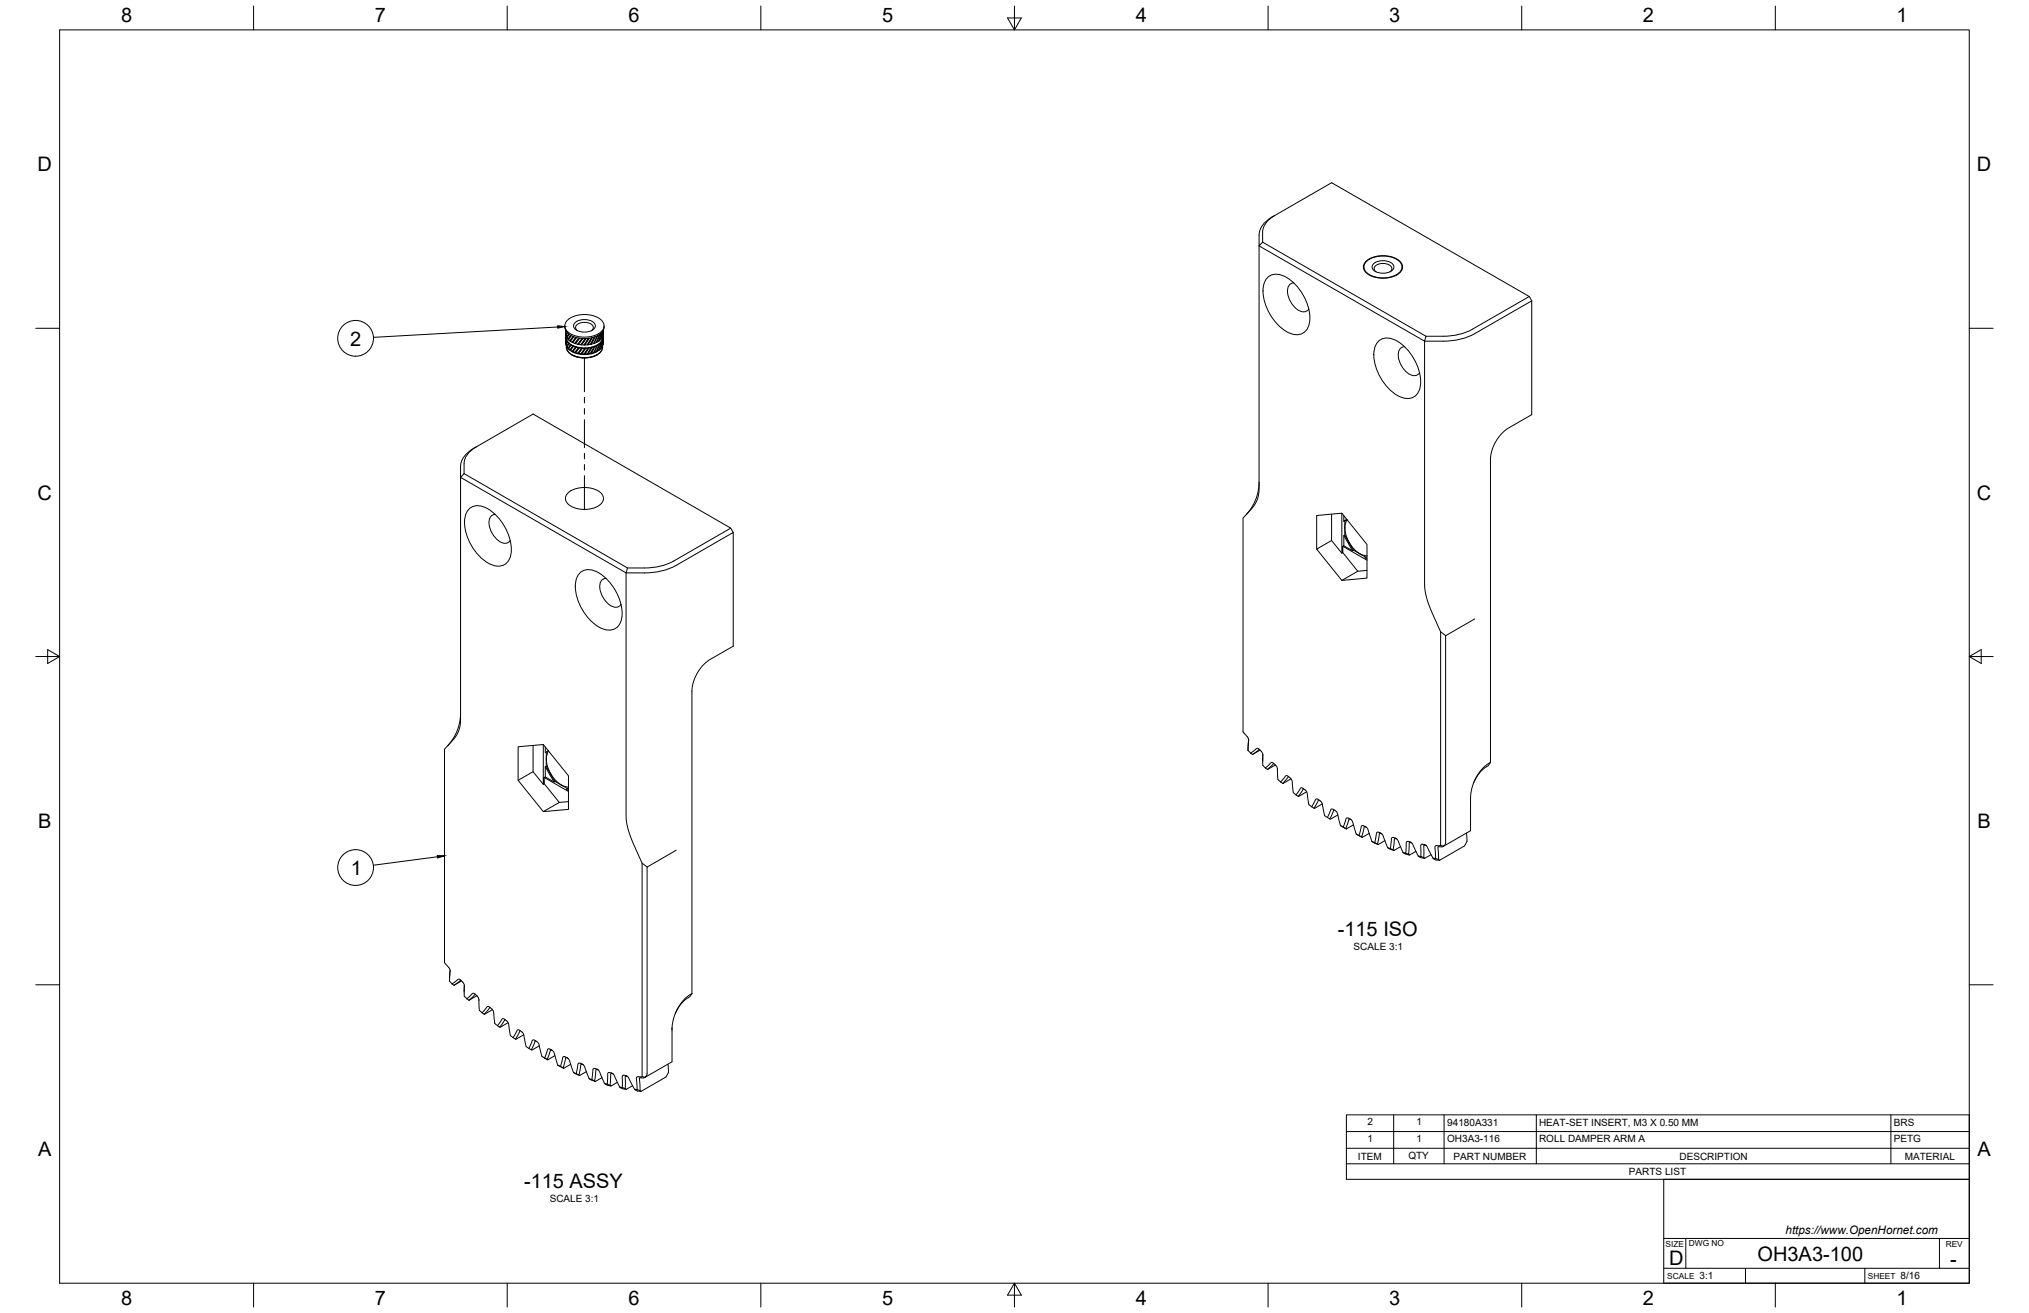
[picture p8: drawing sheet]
<svg xmlns="http://www.w3.org/2000/svg" width="864mm" height="559mm" viewBox="0 0 864 559" stroke-linecap="round" stroke-linejoin="round" font-family="sans-serif">
<!-- layer: Visible -->
<g fill="none" stroke="#000" stroke-width=".43">
<path d="M542.5 91.8a10.4 10.4 0 0 0-6.6 8.3v4.5l1.5-1.5M537.4 103.1v-4.2a8.7 8.7 0 0 1 5.1-7.2l24.3-13.9 84.1 48.4 1.1 1.8M537.4 103.1l69.6 40-.7 2.1-70.4-40.6v104.6l-.6 2.7-1.2 2.8-5 5.8v90.9l1.8 2.1M539.4 118.3a6.3 6.3 0 0 1 8.2-.3 21 21 0 0 1 9.6 20 5.6 5.6 0 0 1-8.4 3.7 20.8 20.8 0 0 1-10.9-20.5zM581.2 111.5a11.8 11.8 0 0 1 14.9 0 3.4 3.4 0 0 1-1.6 5.5 12.3 12.3 0 0 1-13.3-1.2 3.1 3.1 0 0 1 0-4.3zM581.4 111.5a11.5 11.5 0 0 1 14.5 0 3.4 3.4 0 0 1-1.5 5.4 11.9 11.9 0 0 1-13-1.2 2.98 2.98 0 0 1 0-4.2zM584.8 112.1a6.6 6.6 0 0 1 8.1 .5 2.44 2.44 0 0 1-2.3 3.4 5.7 5.7 0 0 1-6.5-1.9 1.82 1.82 0 0 1 .7-2zM585.7 115.7a1.76 1.76 0 0 1-.8-2 1.76 1.76 0 0 1 1.7-1.3 4.8 4.8 0 0 1 5.8 1.5 1.58 1.58 0 0 1-.8 1.8M240.4 138.7a4.7 4.7 0 0 0 3.8 4.6 11.8 11.8 0 0 0 12.1-2l.7-1.3 .1-1.3M241.3 136.5a11.8 11.8 0 0 1 14.9 0 3.5 3.5 0 0 1-1.5 5.6 12.3 12.3 0 0 1-13.4-1.3 3.1 3.1 0 0 1 0-4.3zM244.9 137.2a6.6 6.6 0 0 1 8.2 .5 2.44 2.44 0 0 1-2.4 3.4 5.7 5.7 0 0 1-6.5-1.9 1.82 1.82 0 0 1 .7-2zM550.7 120.4a3.2 3.2 0 0 0-2.7 4.3 9.3 9.3 0 0 0 7 8 2.37 2.37 0 0 0 2-1.2"/>
<path d="M650.9 126.2l-24.2 13.9a25.2 25.2 0 0 1-12.5 3h-7.2M240.8 143.7v.5M240.8 143.7v.3M240.8 142.1h.1M240.8 140.7v1.3M240.8 143.6v.3M240.8 146h.1M240.8 144v1.9M240.8 144l.1 .5M240.8 143.2v.5M240.9 142.9v.2M240.9 142.9l.1 .1"/>
<path d="M240.9 142.9h.1M240.9 140.9l-.1 1.2M240.9 146.7l.1 .2M240.9 144.5l-.1 1.5M240.9 144.5l.1 .3M240.9 143.1l.3 .6M241 143.1l-.2 .1M241 141l-.1 1.9M241 143.3a4.7 4.7 0 0 0 4.2 4.3 10.4 10.4 0 0 0 10.9-2.6l.4-1.7M241 144.8l-.1 1.9M241 144.8l.3 .5M241.1 147.2a4.2 4.2 0 0 0 3.5 4.4 11.1 11.1 0 0 0 11.2-1.9l.6-1.2v-1.3"/>
<path d="M241.2 143.7h.2M241.2 147.5l.2 .2M241.3 141.4l-.4 1.5M241.3 145.3l.3 .1-.6 1.6 .2 .5M241.3 145.3l-.4 1.4M241.5 141.6l-.6 1.5M241.5 147.9a10.2 10.2 0 0 0 14.5 0M241.5 145.5l.5 .5M241.8 144.4l.2 .2M241.8 143l.4-.8a1.51 1.51 0 0 0-.4 2.2M241.8 148.3l.2 .2M242 146l-.8 1.5"/>
<path d="M242 146l.2 .1M242 142.1l-.8 1.6M242 148.4v.1M242 148.4l.7 .7M242.2 146.2l-.4 .6a.68 .68 0 0 0-.4 .7 .68 .68 0 0 0 .5 .6l.9-1.4h.3M242.2 146.2l-.4 .7M242.2 146.2l.6 .5M242.5 145.1l.3 .2M242.8 145.3l.7 .4M242.8 149.1h-.1M242.8 149.1l.8 .4M242.8 142.7l-1 1.7"/>
<path d="M243 146.8l-1 1.7M243 142.8l-1 1.6M243 146.8l.8 .4M243.1 142.8l-1.1 1.8M243.3 151l.1 .1M243.5 145.7l.3 .1M243.6 149.5l.1 .2M243.8 147.2l-1.2 1.7M243.9 149.6l.8 .4M243.9 149.6l-.2 .1M243.9 143.2l-1.4 1.9-.5-.5M244.1 147.2h-.3"/>
<path d="M244.1 143.3l-1.3 1.8M244.1 147.4l-1.3 1.7M244.1 147.4l-1.4 1.7M244.1 147.4l.8 .3M244.2 143.3l-1.4 2M244.7 150l.1 .1M244.9 147.7l-1.3 1.8M244.9 147.7l.3-.1-1.5 2.1M245 150.1l.9 .2M245 150.1h-.2M245.1 143.6l-1.6 2.1M245.2 147.6l.1 .2"/>
<path d="M245.3 143.6l-1.5 2M245.3 147.8l-1.4 1.8M245.3 147.8l.9 .2M245.4 143.7l-1.6 2.1M245.8 140.7a1.76 1.76 0 0 1-.7-1.9 1.76 1.76 0 0 1 1.7-1.3 4.8 4.8 0 0 1 5.7 1.5 1.58 1.58 0 0 1-.8 1.7M245.9 146.5l.3 .1M245.9 150.3l.1 .2M246.2 148l-1.5 2M246.2 148l.3-.1-1.7 2.2M246.3 150.4l1 .1M246.3 150.4l-.3 .1M246.4 143.9l-1.8 2.2-.8-.3"/>
<path d="M246.5 147.9l.1 .2M246.5 143.9l-1.6 2.2M246.6 148.1l1 .1M246.6 148.1l-1.6 2M246.7 144l-1.8 2.3-.3-.1M247.2 146.7l.4 .1M247.3 150.5v.2M247.6 148.2l-1.7 2.1M247.6 146.8h1M247.7 150.6l1 .2M247.7 150.6l-.4 .1M247.7 144.1l-1.8 2.4-1-.2"/>
<path d="M247.8 148.1l-.2 .1M247.9 144.1l-1.8 2.3M247.9 148.2l-1.6 2.2M247.9 148.2l-1.9 2.3M248 148.2h1M248.1 144.1l-1.9 2.5 1 .1M248.6 146.8h.3M249 148.2l-1.7 2.3M249 150.6l-.3 .2M249.1 144.1l-1.9 2.6M249.1 148.1l-.1 .1M249.2 144.1l-1.8 2.5"/>
<path d="M249.3 148.2l-1.7 2.4M249.3 148.2l-.2-.1-1.8 2.6M249.5 144.1l-1.9 2.7M250 146.8h-1M250 150.7l.4-.2 1.6-2.7h-.2l-1.8 2.9M250 150.5l-1 .1M250 150.5v.2M250.3 148.1l-1 .1M250.3 148.1l-1.7 2.5M250.3 148.1l-1.7 2.7M250.3 146.7l-.3 .1M250.5 144l-1.9 2.8"/>
<path d="M250.5 148l.2 .1M250.5 144l-1.7 2.7M250.7 148.1l-1.7 2.5M250.8 144l-1.9 2.8M251.4 150.3l-.1 .2M251.7 147.9l-1 .2M251.7 147.9l-1.7 2.7M251.7 146.5l-.4 .1M251.8 150.3l-.5 .2M251.8 147.8l-.1 .1M251.8 143.8l-1.8 3M251.8 143.8l-1.7 2.8"/>
<path d="M252.1 143.7l-1.8 3M252.4 148.6l-1.1 1.9M252.4 144.6l-1 1.8M252.7 150l-.1 .2M252.7 150l-1 .3M252.9 147.6l-.6 1a2.11 2.11 0 0 1-1.9 1.9M252.9 147.6l-.9 .2M253 149.9l-.4 .3M253 143.4l-1.1 2.1a1.25 1.25 0 0 1-1.6 1.2M253.2 147.4l-1.5 2.9M253.2 147.4l-.3 .2M253.3 143.3l-1.6 3.2"/>
<path d="M253.8 145.7h.2M253.8 149.6l-.8 .3M254 147.1l-1.4 2.9M254 147.1l-.8 .3M254.1 149.4l-.4 .4 .1-.2M254.1 143l-1 2.2a1.32 1.32 0 0 1-1.4 1.3M254.2 151a11.9 11.9 0 0 1-10.8 .1M254.3 146.9l-1.3 3M254.3 146.9l-.3 .2M254.4 142.9l-1.5 3.3-.3-.1M255 146.5l.2-.2-1.1 3.1M255 146.5l-1.2 3.1"/>
<path d="M255 146.5l-.7 .4M255 142.5l-.2 .5a3.8 3.8 0 0 1-1.9 3.1M255 148.8l-.9 .6M255.2 142.3l-1.2 3.4M255.6 148.4l-.6 .4M255.7 141.9l-.1 .6a4.1 4.1 0 0 1-1.6 3.2M255.8 144.4l-.2 .1M255.8 145.8l-.6 .5M255.8 148.2l-.4 .4 .2-.2M255.9 145.6l-.2 .1-.9 3.3M255.9 145.6l-.9 3.2M255.9 141.8l-1.1 3.3"/>
<path d="M256.2 147.6l-.4 .6M256.3 141.4l-.1 .5a4.4 4.4 0 0 1-1.2 3.2M256.3 145.1l-.7 3.3M256.3 143.7h-.1M256.3 145.1l-.4 .5M256.4 141.2l-.6 3.2M256.4 144.9l-.6 3.3M256.4 144.9l-.1 .2M256.6 140.9l-.4 3-.4 .5M256.6 144.3l-.4 3.3M256.6 142.9h.1M256.6 142.9l.1 .4"/>
<path d="M256.6 140.8l-.3 2.9M256.6 144.3l-.2 .6M256.7 146.6l-.1 .1M256.7 144.1l-.2 2.1a4.9 4.9 0 0 1-4.3 5.5 10.2 10.2 0 0 1-10.6-2.5l-.4-1.8M256.7 144.1l-.1 .2M256.7 143.3v.2M256.7 140.7l-.4 3M256.7 143.5v.6M256.7 144.5v2.1M256.7 143.6l-.1 3.3-.4 .7M256.7 144.2l-.1 2.5M256.7 140.7l-.1 2.2"/>
<path d="M586.5 145.4a6.3 6.3 0 0 1 8.2-.2 21 21 0 0 1 9.7 19.9 5.6 5.6 0 0 1-8.4 3.8 20.8 20.8 0 0 1-11-20.6zM597.8 147.6a3.2 3.2 0 0 0-2.6 4.3 9.3 9.3 0 0 0 6.9 8 2.37 2.37 0 0 0 2.1-1.3M202.7 190.2a8.8 8.8 0 0 0-5.2 7.2v4.2M202.7 190.2l24.2-14 84.1 48.6 1.1 1.8M202.7 190.2a10.4 10.4 0 0 0-6.7 8.4v4.6l1.5-1.6M197.5 201.6l69.6 40.1-.6 2.1-70.5-40.6v104.4l-.5 2.7-1.1 2.5-5.2 6v90.9l2.1 2.5a4.9 4.9 0 0 1 .1 3.8l-.1 1.6M199.5 216.8a6.3 6.3 0 0 1 8.2-.2 21 21 0 0 1 9.6 19.9 5.6 5.6 0 0 1-8.4 3.7 20.9 20.9 0 0 1-10.9-20.5zM210.8 218.9a3.2 3.2 0 0 0-2.6 4.3 9.3 9.3 0 0 0 6.9 8 2.35 2.35 0 0 0 2.1-1.2M241.5 210.1a11.5 11.5 0 0 1 14.5 0 3.4 3.4 0 0 1-1.5 5.3 11.9 11.9 0 0 1-13-1.2 2.98 2.98 0 0 1 0-4.1zM535.9 205.2l-.3 3.6-1.2 3.9-1.7 3.3-2.2 2.9M566.8 218.8v11.2l4.3 5.4M571.1 218.4v17l.4-.2v-2.7"/>
<path d="M572 219.5v2.3M311 224.8l-24.2 14a25.2 25.2 0 0 1-12.4 2.9M560.4 233.7v-14.3l10.7-1 10.7 13.3v14.3l-10.7 1M566.8 230l-6.4 3.7 10.7 13.3 6.8-3.9M571.5 235.2l6.4 7.9 3.9-.3M571.5 232.5l10.3 5.9M572 227.9l.4-.2 3.7 6.5-.4 .2zM572 221.8l1.3-.7zM572 227.9v4.4l3.7 2.1M572 232.3l-.5 .2M572.4 221.6v6.1M573.4 221.2a9.3 9.3 0 0 0 .9 9.7"/>
<path d="M574.3 230.9a13 13 0 0 0 4.5 4.8M576.1 234.2l2.7 1.5M578.8 235.7l2.6 1.5M578.8 235.7l1.6 .7 1.5 .1M581.8 236.9l-.8 .5 .8 .5M246.6 244a6.3 6.3 0 0 1 8.2-.2 21 21 0 0 1 9.7 19.9 5.6 5.6 0 0 1-8.4 3.8 20.9 20.9 0 0 1-10.9-20.6zM257.9 246.2a3.2 3.2 0 0 0-2.6 4.2 9.3 9.3 0 0 0 6.9 8.1 2.35 2.35 0 0 0 2.1-1.3M267.1 241.7h7.3M274.4 243.8h-7.9v103.9l.4 3.5 .9 3.4 5.5 12.8v90.8M274.4 243.8a27.5 27.5 0 0 0 13.4-3.2l24.3-14v48.4l-10 5.7-3 2.5-3 4.6-1.5 4.9-.1 130.1-.9 1.4-1.9 1.3-1.7 1.6-2.1 3.3M613.2 268.9l2.1 1.7M627.7 263.4l-12.4 7.2v88"/>
<path d="M196 303.5l-.4 3.9-1.2 3.9-1.4 2.9-2.4 3.1M226.9 317.2v11.2l4.3 5.4M231.2 316.9v16.9l.5-.2v-2.7M232.1 317.9v2.4l1.3-.8M233.5 319.7a9.3 9.3 0 0 0 .9 9.6M530.9 313.5l.3 .4a4 4 0 0 1 .1 3.3l-.1 2.2M531.2 319.4l1.1 1.1M531.5 314.6l-.3 4.8M536 318.9l1.4 1.9v2.8a2.76 2.76 0 0 0 1.2 3.3M536.3 319.3l-3.2 1.8M220.5 332.1v-14.3l10.7-.9 10.8 13.3v14.3l-10.8 .9M226.9 328.4l-6.4 3.7 10.7 13.3 6.8-3.9"/>
<path d="M231.7 333.6l6.3 7.9 4-.3M231.7 330.9l10.3 5.9M232.1 326.3l.4-.2 3.7 6.5-.4 .2zM232.1 326.3v4.4l3.7 2.1M232.1 330.7l-.4 .2M232.5 320v6.1M234.4 329.3a13 13 0 0 0 4.5 4.8M236.2 332.6l2.7 1.5M238.9 334.1l2.6 1.5M238.9 334.1l1.6 .7 1.5 .1M242 335.3l-.9 .6 .9 .5M532.3 320.5l2.8-2a.49 .49 0 0 1 .5 .1 .49 .49 0 0 1 .1 .5l-2.6 2z"/>
<path d="M537.5 321.1l-.1 2.9M542.1 324.9l-1.1-.4-2.4 2.4M542.1 324.9l1.2 1.2 .4 .9 .2 4.8M542.2 324.9l-2.7 2.6M542.8 325.6l-3.2 1.8-1-.5M543.7 327.2v.4M543.9 331.8l1.2 1M548.4 330.5l-2.4 2.9M549.2 331.2l.8 1.2 .5 5M549.2 331.2a1.94 1.94 0 0 0-1.9-1.1l-2.2 2.7 .9 .6 3.5-1.9M550.5 337.4l1.2 .9M551.6 338.3l2.1-3a3.3 3.3 0 0 1 2.7 2.3l.7 4.9"/>
<path d="M554.9 335.7l-2.3 3.2-1-.6M556.2 337l-3.6 1.9M625.9 339.1v14.4l-11.7 6.8M627.3 333.1l2.6-4.3 1.5-1.5 2.1-1.5 .9-1.3 .1-130.3 1.4-4.9 3.1-4.6 2.8-2.4 10.2-5.8v-48.5l-24.3 14a27.4 27.4 0 0 1-13.5 3.2h-7.9v104l.4 3.1 1 3.8 5.5 12.8v90.9M634.4 324.5l-3.2 2.4-2.9 3.9-1.7 4.2-.7 4.7M557.1 342.5l1.2 .9M558.3 343.3l1.8-3.2a2.98 2.98 0 0 1 2.8 2.3l.9 4.8M561.3 340.5l-2 3.5M562.8 342.1l-3.3 2-1.2-.8M563.8 347.2l1.2 .7M567.9 344.7l-1.9 3.9-1-.7M568.3 345l.5 .4a7.2 7.2 0 0 1 1.2 4.1l.2 .6a2.17 2.17 0 0 0 1.5 1.9"/>
<path d="M568.4 345a1.44 1.44 0 0 0-1.9-.6l-1.5 3.5M569.4 346.8l-3.2 1.9-.2-.1M570.7 351.5l1.1 .6M571.8 352.1l1.3 .7M573.9 348.2l-.6-.1-.4 .3-1.2 3.6M573.9 348.2l1.3 .8a7.3 7.3 0 0 1 1.5 4.1l.6 1.9M574.5 348.6l-.4 .1-1.3 3.9M574.6 348.6l.5 .2M576.1 351l-3.1 1.8-1.3-.8M577.3 355l2.6 1.4M577.3 355l1.2 .6M581.2 351.9l.5 .2a7.5 7.5 0 0 1 1.6 4.2l.6 1.8"/>
<path d="M581.3 351.9a1.13 1.13 0 0 0-1.8-.2l-1.1 3.9M581.7 352.1l-1.1-.1-1.1 4.2-1.1-.6M582.8 354.7l-3 1.7-.3-.2M583.9 358.1l2.7 1.3M584 358.2l1.2 .5M587.6 354.5l1 1 2 5.2M587.7 354.6l-1.3-.5-.6 .6-.7 3.9 1.5 .8M588.2 354.9l-1.1-.2-.8 4.5M589.4 357.8l-2.8 1.6M593 356.4l-.7 .3-.5 4.4 1.5 .9M593.1 356.4l1.3 .5a7.8 7.8 0 0 1 1.9 4.1l.9 1.8M594.6 357.1l-1.1-.1-.5 4.7"/>
<path d="M599.3 358.1l-.5 .1-.3 .5-.2 4.4 1.2 .5 .3-4.9h1.1M599.3 358.1l.9 .2M600.2 358.3l1.1 1.1 2.3 4.9M605.4 359.3l-.7 .4 .1 4.8 1.6 .8M605.4 359.3l.9 .1M606.3 359.4l1 .7 1.1 2.2a6.5 6.5 0 0 0 2.8 3.7l1.6 .1M607 359.8l-1 .1v5.1M612.8 360l-1.6-.1-.5 .6 .3 4.8 1.8 .8M613.2 359.8l-.5 .1M615.3 358.6a1.31 1.31 0 0 1-.7 1.3 1.31 1.31 0 0 1-1.4-.1M624.2 354.5l.1 .9a5.9 5.9 0 0 1-.9 4.6l-10.6 6.1M273.3 367.4l2.1 1.6"/>
<path d="M287.8 361.8l-12.4 7.2v88l-.8 1.4M590.6 360.7l2.7 1.3M590.6 360.8l1.2 .4M596.1 360.3l-2.8 1.7M597.2 362.8l1.1 .7M597.2 362.8l1.2 .3M598.3 363.5l1.6 .4M602.7 362.3l-2.8 1.6-.4-.3M603.6 364.3l1.2 .7 1.6 .3M603.7 364.3l1.1 .2M609.1 363.7l-2.7 1.6M610 365.3l1.1 .1"/>
<path d="M612.3 360.3l-.3 .4 .3 5.1M614.5 360.1l-2.2 .2M191.3 417.6l1.1 1.2M191.6 412.9l-.3 4.7M196.1 417.2l-2.9 2.1-.8-.6 2.6-1.9h.5l1.9 1.9 .2 2.5a3.6 3.6 0 0 0 .6 3.4l.6 .5M196.4 417.5l-3.2 1.8M197.6 419.3v2.9M202.3 423.2l-2.7 2.5M202.9 423.8l-3.2 1.9-1-.6M203.1 423.9l.7 1.3 .2 4.8M203.1 423.9l-1.1-.9-.7-.3-2.6 2.4M203.8 425.5v.3"/>
<path d="M204.1 430l1.1 1M208.6 428.8l-2.5 2.9M209.6 429.7l-3.4 2-1-.7 2.1-2.5h.9l1.8 2 .4 3.9a2.3 2.3 0 0 0 1.4 2.2M211.8 436.5l2-2.9a3.2 3.2 0 0 1 2.7 2.5l.7 4.6M215 434l-2.3 3.2-.9-.7M216.3 435.3l-3.6 1.9M221.5 438.7l-2.1 3.5M286 437.5v14.4l-11.6 6.7M287.9 430.4l-.5 1M294.5 422.8l-3.5 2.8-2.5 3.6-1.8 4.1-.7 4.7M217.2 440.8l1.2 .8M222.9 440.4l-3.3 1.9-1.2-.7 1.8-3.2a2.97 2.97 0 0 1 2.8 2.2l.9 4.8"/>
<path d="M223.9 445.4l1.2 .8M225.1 446.2l1.6-3.5a2.76 2.76 0 0 1 2.8 2.1l.8 3.6a2.14 2.14 0 0 0 1.6 1.9M228 443l-1.9 3.8-1-.6M229.5 445.1l-3.1 1.8-.3-.1M231.2 449.9l2 1.2M231.8 450.3l1.4-3.8a2.67 2.67 0 0 1 2.8 1.9l1.4 4.9M231.8 450.3l1.4 .7M234.7 446.8l-.4 .2-1.4 3.9M234.7 446.9l.5 .2M236.2 449.3l-3 1.7M237.4 453.3l2.6 1.4M237.4 453.3l1.2 .6"/>
<path d="M240.5 449.7l-.9 .2-1 4 1.1 .6 1.1-4.3 1 .2M240.5 449.7l.9 .5M241.4 450.2l.4 .2a7.5 7.5 0 0 1 1.6 4.2l.7 1.8M242.9 453l-3 1.6-.2-.1M244.1 456.4l2.6 1.3M244.1 456.4l1.2 .5M245.3 456.9l.7-4 .4-.5 2.1 1 1.2 3.2a3.8 3.8 0 0 0 2.4 3.2l1.3 .5M245.3 456.9l1.4 .8M248.3 453.2l-1-.2-.9 4.5M249.6 456.1l-2.9 1.6M250.8 459.1l1.1 .4M253.2 454.7l-.8 .4-.5 4.3 1.5 .8 2.8-1.6"/>
<path d="M253.2 454.7l1.7 .9 2.4 5.5M254.7 455.4l-1.1-.1-.5 4.7M260.3 456.6l1.2 1.1 2.3 4.9M260.3 456.6l-1.1-.2-.5 .6-.3 4.4 1.3 .6 .2-4.9h1.1M265.5 457.6l-.6 .5v4.7l1.6 .8M265.5 457.6l.9 .1M266.4 457.7l1.2 1 2.5 4.9M266.4 458l-.3 .3v5.1M266.4 458.1l.8 .1M273.3 458.2l-1.8 .1M273.3 458.2l1.3 .3M274.6 458.4l-2.4 .4 .3 5.4"/>
<path d="M284.3 452.9l.1 .8a6 6 0 0 1-.9 4.6l-10.6 6.2-1.7-.8-.3-4.8 .6-.7M257.3 461.1l2.7 1.1M257.3 461.1l1.2 .3M262.8 460.6l-2.8 1.6-.3-.2M263.8 462.6l1.1 .7 1.6 .3M263.8 462.6l1.1 .3M269.2 462.1l-2.7 1.5M270.1 463.6l1.2 .7 1.6 .2M270.1 463.6l1.1 .1"/>
</g>
<!-- layer: Tweak Trail -->
<path d="M248.8 152.4v14.3M248.8 169.1v2.4M248.8 173.9v2.4M248.8 178.6v11.9M248.8 192.9v2.4M248.8 197.7v2.4M248.8 202.4v14.4" fill="none" stroke="#000" stroke-width=".43"/>
<!-- layer: Border -->
<g fill="none" stroke="#000" stroke-width=".43">
<path d="M25.4 12.7h812.8v533.4h-812.8zM107.9 2.6v10.1M215.9 2.6v10.1M323.8 2.6v10.1M428.8 7.6h5.9l-2.9 5.1zM431.8 2.6v10.1M539.7 2.6v10.1M647.7 2.6v10.1M755.6 2.6v10.1M15.2 139.7h10.2M838.2 139.7h10.1M15.2 279.4h10.2"/>
<path d="M20.3 276.5l5.1 2.9-5.1 3zM838.2 279.4l5.1-2.9v5.9zM838.2 279.4h10.1M15.2 419.1h10.2M838.2 419.1h10.1M107.9 546.1v10.2M215.9 546.1v10.2M323.8 546.1v10.2M431.8 546.1l2.9 5.1h-5.9zM431.8 546.1v10.2M539.7 546.1v10.2M647.7 546.1v10.2"/>
<path d="M755.6 546.1v10.2"/>
</g>
<!-- layer: Parts Lists -->
<path d="M573.1 474.5h265.1v27.4h-265.1zM593.2 474.5v20.8M614.6 474.5v20.8M653.9 474.5v20.8M804.8 474.5v20.8M573.1 495.3h265.1M573.1 488.7h265.1M573.1 481.6h265.1" fill="none" stroke="#000" stroke-width=".43"/>
<!-- layer: Balloons -->
<g fill="none" stroke="#000" stroke-width=".43">
<path d="M237.4 139.2l-78.5 4.4M186.2 364.6l-27.3 3.6"/>
<circle cx="151.4" cy="144" r="7.6"/>
<circle cx="151.4" cy="369.2" r="7.6"/>
</g>
<path d="M237.3 138.7l3.1 .3-3 .7zM186.1 364.1l3.1 .1-3 .9z" fill="#000" stroke="#000" stroke-width=".43"/>
<!-- layer: Titleblock -->
<path d="M708.1 501.9h130.1v44.2h-130.1zM708.1 539.8h130.1M708.1 527.1h130.1M717.5 527.1v12.7M742.9 539.8v6.3M793.7 539.8v6.3M825.5 527.1v12.7" fill="none" stroke="#000" stroke-width=".43"/>
<g font-size="8.5">
<text x="51.6" y="9.4">8</text>
<text x="159.5" y="9.4">7</text>
<text x="267.5" y="9.4">6</text>
<text x="375.4" y="9.3">5</text>
<text x="483.4" y="9.4">4</text>
<text x="591.3" y="9.4">3</text>
<text x="699.3" y="9.4">2</text>
<text x="807.2" y="9.4">1</text>
<text x="16" y="72.9">D</text>
<text x="841.4" y="72.9">D</text>
<text x="149.1" y="147">2</text>
<text x="16" y="212.6">C</text>
<text x="841.4" y="212.6">C</text>
<text x="16.2" y="352.3">B</text>
<text x="841.7" y="352.3">B</text>
<text x="149.3" y="372.3">1</text>
<text x="569.4" y="398.2">-115 ISO</text>
<text x="16.2" y="492">A</text>
<text x="841.7" y="492">A</text>
<text x="223" y="505.5">-115 ASSY</text>
<text x="710.4" y="538.4">D</text>
<text x="748.1" y="536.7">OH3A3-100</text>
<text x="830.1" y="538.8">-</text>
<text x="51.6" y="555.5">8</text>
<text x="159.5" y="555.5">7</text>
<text x="267.5" y="555.5">6</text>
<text x="375.4" y="555.4">5</text>
<text x="483.4" y="555.5">4</text>
<text x="591.3" y="555.5">3</text>
<text x="699.3" y="555.5">2</text>
<text x="807.2" y="555.5">1</text>
</g>
<text font-size="5" x="760" y="525.2">https://www.OpenHornet.com</text>
<g font-size="4.3">
<text x="576.1" y="404.3">SCALE 3:1</text>
<text x="582" y="478.8">2</text>
<text x="602.9" y="478.8">1</text>
<text x="616" y="479.1">94180A331</text>
<text x="655.1" y="479.1">HEAT-SET INSERT, M3 X 0.50 MM</text>
<text x="806" y="479.1">BRS</text>
<text x="582.1" y="485.9">1</text>
<text x="602.9" y="485.9">1</text>
<text x="615.9" y="486.2">OH3A3-116</text>
<text x="655.1" y="486.2">ROLL DAMPER ARM A</text>
<text x="806" y="486.2">PETG</text>
<text x="578" y="493.5">ITEM</text>
<text x="599.5" y="493.4">QTY</text>
<text x="618.6" y="493.5">PART NUMBER</text>
<text x="714.8" y="493.5">DESCRIPTION</text>
<text x="810.8" y="493.5">MATERIAL</text>
<text x="693.3" y="500.1">PARTS LIST</text>
<text x="234" y="511.6">SCALE 3:1</text>
<text x="723.4" y="544.5">3:1</text>
<text x="809" y="544.5">8/16</text>
</g>
<g font-size="3.5">
<text x="708.9" y="530.9">SIZE</text>
<text x="718.9" y="530.5">DWG NO</text>
<text x="828.2" y="530.9">REV</text>
<text x="709.6" y="544.2">SCALE</text>
<text x="795" y="544.2">SHEET</text>
</g>
</svg>
